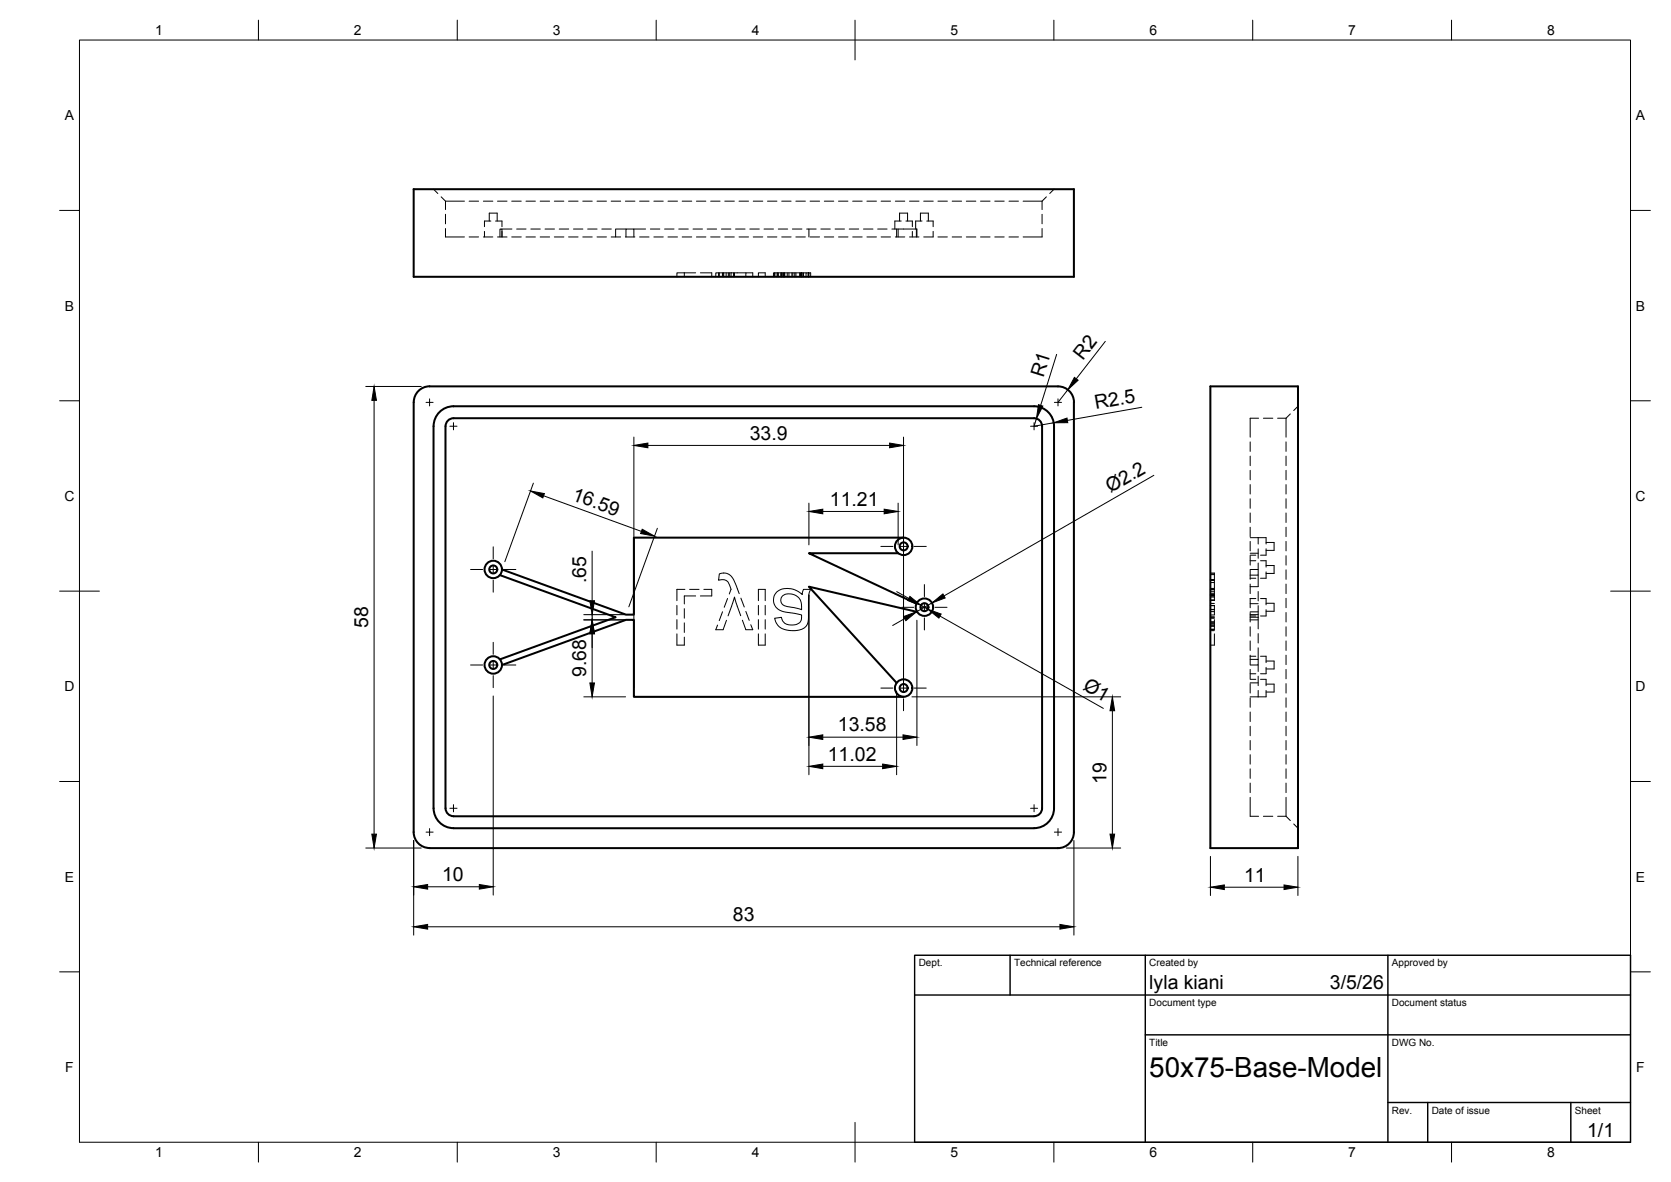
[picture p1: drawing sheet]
<svg xmlns="http://www.w3.org/2000/svg" width="420mm" height="297mm" viewBox="0 0 420 297" stroke-linecap="round" stroke-linejoin="round" font-family="sans-serif">
<!-- layer: Visible -->
<g fill="none" stroke="#000" stroke-width=".51">
<path d="M104 47.5h166v22.1h-166zM108 97.1h158a4 4 0 0 1 4 4v108a4 4 0 0 1-4 4h-158M108 97.1a4 4 0 0 0-4 4v108a4 4 0 0 0 4 4M304.3 97.1h22.1v116h-22.1zM260 105.1h-146a2.04 2.04 0 0 0-2 2v96a2 2 0 0 0 2 2h146M260 102.1h-146a5 5 0 0 0-5 5v96a5 5 0 0 0 5 5h146M260 102.1a5 5 0 0 1 5 5v96a5 5 0 0 1-5 5M260 105.1a2 2 0 0 1 2 2v96a2 2 0 0 1-2 2M225.8 139h-22.4l27 12.7M227.2 135.1h-67.8v19.4h-2l-31.2-11.4M125.7 144.5l29.1 10.6-29.1 10.6M230.5 153.8l-27.1-6.4 22 24.2"/>
<path d="M126.2 167.1l31.2-11.3h2v19.3h67.8"/>
<circle cx="227.2" cy="137.3" r="2.19"/>
<circle cx="227.2" cy="137.3" r="1.01"/>
<circle cx="124" cy="143.1" r="2.19"/>
<circle cx="124" cy="143.1" r="1.01"/>
<circle cx="232.4" cy="152.6" r="2.19"/>
<circle cx="232.4" cy="152.6" r="1.01"/>
<circle cx="124" cy="167.1" r="2.19"/>
<circle cx="124" cy="167.1" r="1.01"/>
<circle cx="227.2" cy="172.9" r="2.19"/>
<circle cx="227.2" cy="172.9" r="1.01"/>
</g>
<!-- layer: Hidden -->
<g fill="none" stroke="#000" stroke-width=".25">
<path d="M109 47.5l1.1 1.1M110.9 49.5l1.1 1.1h4.8M112 57.4v2.1h4.8M112 50.6v2.1M112 53.9v2.3M118 59.5h2.3M118 50.6h2.3M121.5 59.5h2.4M121.5 50.6h2.4M121.8 58.2v1.3M123 55.5v-1.9h2v1.9M123.4 55.5h-1.6v1.5"/>
<path d="M124.6 55.5h1.6v1.5M125.1 59.5h2.4M125.1 50.6h2.4M126.2 58.2v1.3v-1.9h-.5v1.9M126.2 57.6h2.5M128.7 59.5h2.4M128.7 50.6h2.4M129.9 57.6h2.4M132.2 59.5h2.4M132.2 50.6h2.4M133.5 57.6h2.3M135.8 59.5h2.4"/>
<path d="M135.8 50.6h2.4M137 57.6h2.4M139.4 59.5h2.4M139.4 50.6h2.4M140.6 57.6h2.4M143 59.5h2.4M143 50.6h2.4M144.2 57.6h2.4M146.5 59.5h2.4M146.5 50.6h2.4M147.8 57.6h2.3M150.1 59.5h2.4"/>
<path d="M150.1 50.6h2.4M151.3 57.6h2.4M153.7 59.5h2.4M153.7 50.6h2.4M154.8 57.6v1.9M154.9 57.6h2.5M157.2 59.5h2.4M157.2 50.6h2.4M157.4 59.5v-1.9h2v1.9M159.4 57.6h2.9M160.8 59.5h2.4M160.8 50.6h2.4"/>
<path d="M163.5 57.6h2.4M164.4 59.5h2.4M164.4 50.6h2.4M167.1 57.6h2.4M168 59.5h2.3M168 50.6h2.3M170.7 57.6h2.4M171.5 59.5h2.4M171.5 50.6h2.4M174.2 57.6h2.4M175.1 59.5h2.4M175.1 50.6h2.4"/>
<path d="M177.8 57.6h2.4M178.7 59.5h2.4M178.7 50.6h2.4M181.4 57.6h2.4M182.2 59.5h2.4M182.2 50.6h2.4M185 57.6h2.3M185.8 59.5h2.4M185.8 50.6h2.4M188.5 57.6h2.4M189.4 59.5h2.4M189.4 50.6h2.4"/>
<path d="M192.1 57.6h2.4M193 59.5h2.3M193 50.6h2.3M195.7 57.6h2.4M196.6 59.5h2.3M196.6 50.6h2.3M199.2 57.6h2.4M200.1 59.5h2.4M200.1 50.6h2.4M202.8 57.6h2.4M203.4 57.6v1.9M203.7 59.5h2.4"/>
<path d="M203.7 50.6h2.4M206.4 57.6h2.4M207.3 59.5h2.3M207.3 50.6h2.3M210 57.6h2.3M210.8 59.5h2.4M210.8 50.6h2.4M213.5 57.6h2.4M214.4 59.5h2.4M214.4 50.6h2.4M217.1 57.6h2.4M218 59.5h2.4"/>
<path d="M218 50.6h2.4M220.7 57.6h2.4M221.6 59.5h2.3M221.6 50.6h2.3M224.3 57.6h6.2v1.9M225.1 59.5h2.4M225.1 50.6h2.4M225.4 57.6v1.9M225.8 57.6v1.9M226.2 55.5v-1.9h2v1.9M226.6 55.5h-1.6v2.1M227.8 55.5h1.6v1.5"/>
<path d="M228.7 59.5h2.4M228.7 50.6h2.4M229.4 58.2v1.3M230.4 57.6v1.9M231.4 55.5v-1.9h2v1.9M231.8 55.5h-1.6v2.1M232.3 50.6h2.4M233 55.5h1.6v1.5M234.6 58.2l.1 1.3h-2.4M235.8 59.5h2.4M235.8 50.6h2.4M239.4 59.5h2.4"/>
<path d="M239.4 50.6h2.4M243 59.5h2.4M243 50.6h2.4M246.5 59.5h2.4M246.5 50.6h2.4M250.1 59.5h2.4M250.1 50.6h2.4M253.7 59.5h2.4M253.7 50.6h2.4M257.3 50.6h4.7M262 57.4v2.1h-4.7M262 50.6v2.1"/>
<path d="M262 53.9v2.3M263.1 49.5l-1.1 1.1M265 47.5l-1.1 1.1M172.1 68.6h-1.9v1M172.1 68.6v1M172.1 68.6h2.8M176.1 68.6h2.9v1M180.7 68.6v1M180.9 68.6v1M181.7 68.6v1M181.8 68.6h-1.8v1M182 68.6v1"/>
<path d="M182.6 68.6v1M183.1 68.6v1M183.4 68.6v1M183.8 68.6v1M184.4 68.6v1M184.7 68.6h-2.9v1M187.5 69.6v-1h1.8v1M187.5 68.6h-2.8v1M190.7 69.6v-1h1.7v1M195.4 68.6v1M195.5 68.6h-.7v1v-1h-.3v1M195.7 68.6v1"/>
<path d="M196.3 68.6v1M196.5 68.6v1M196.6 68.6v1M196.8 68.6v1M197 68.6v1M197.1 68.6h-1.6v1M197.2 68.6v1M197.3 68.6v1M198 68.6v1M198.4 68.6v1M199.1 68.6v1M199.3 68.6h-2.2v1"/>
<path d="M199.8 68.6v1M200.1 68.6v1M201.1 68.6v1M201.3 68.6v1M201.5 68.6h-2.2v1M201.5 68.6v1v-1M201.7 68.6v1M202 68.6v1M202.7 68.6h-1.2v1M203.2 68.6h-.5v1M203.3 68.6l-.1 1M203.3 68.6v1v-1"/>
<path d="M203.4 69.6v-1h.4v1M203.4 68.6l-.1 1M314.3 111v2.4M314.3 114.6v2.4M314.3 118.2v2.4M316.5 105.1h-2.2v4.8M317.7 105.1h2.3M321.2 105.1h2.2M323.4 105.1v4.8M323.4 111v2.4M323.4 114.6v2.4M323.4 118.2v2.4"/>
<path d="M324.4 104l-1 1.1M326.4 102.1l-1.1 1.1M314.3 135.1h4v1.6M314.3 121.8v2.3M314.3 125.3v2.4M314.3 128.9v2.4M314.3 132.5v2.4M314.3 136.1v2.3M314.3 139.6v2.4M314.3 139h2.1M314.3 139.5h1.5M316.4 135.1v1.6"/>
<path d="M316.4 137.9v2.4M318.3 137.9v1.6h-1.4M318.3 136.3h2.1v2h-2.1M323.4 121.8v2.3M323.4 125.3v2.4M323.4 128.9v2.4M323.4 132.5v2.4M323.4 136.1v2.3M323.4 139.6v2.4M170.2 159.3v2.8h1.9v-2M170.2 152.1v2.4M170.2 155.7v2.4"/>
<path d="M172.1 153v2.3M172.1 156.5v2.4M172.2 148.1h-2v2.8M173.4 148.1h2.4M174.9 149.8h-2.8v2M177 148.1h2v1.7h-2.9M181.7 153.7l-.9 2.3M182.7 155.9l-.9 2.3h-1.8l.4-1.1M182.9 150.4l-.8 2.2M185.9 149.2l-1.5-3.6a2.73 2.73 0 0 0-3.5-1.4l-.2 1.6a2.09 2.09 0 0 1 3 1.9l.1 .4-.4 1.2M186.2 154.7l-1.5-4.7-1.6 4.8M186.3 150.3l.8 2.2"/>
<path d="M186.7 155.9l.8 2.3h1.8l-.5-1.2M187.5 153.7l.9 2.2M190.7 150.9v-2.8h1.7v2.8M190.7 159.3v2.8h1.7v-2.8M190.7 152.1v2.4M190.7 155.7v2.4M192.4 152.1v2.4M192.4 155.7v2.4M195.2 148.9a5 5 0 0 1 6.5 .5l.3-1.3h1.8l-.5 1.6v5a3 3 0 0 1-1.3 3.2 6 6 0 0 1-6.5-.8l-.7-1.7 1.7-.3a2.8 2.8 0 0 0 4.4 1.5l.5-.7 .1-1.4-1.7-.4a7.8 7.8 0 0 1-4.5-1.3l-.1-.2a2.87 2.87 0 0 1 0-3.7zM196.7 149.8a3 3 0 0 1 3.3-.2 3 3 0 0 1 1.5 3v.6l-1.5-.4a5.7 5.7 0 0 1-3.3-1 1.51 1.51 0 0 1 0-2zM304.3 146.4h1.1v1.7h-1.1h1.1v2.8M304.3 144.2h1.1v1.7h-1.1h1.1v.5"/>
<path d="M304.3 144h1.1v.2M304.3 158.2h1.1M304.3 149.8h1.1M304.3 155.1h1.1M304.3 144.4h1.1M304.3 145.6h1.1M304.3 150h1.1M304.3 150.8h1.1M304.3 149.7h1.1M304.3 149.2h1.1M304.3 151.6h1.1M304.3 152.2h1.1"/>
<path d="M304.3 153.2h1.1M304.3 149.3h1.1M304.3 156.2h1.1M304.3 157.4h1.1M304.3 158.5h1.1M304.3 157.1h1.1M304.3 155.4h1.1M304.3 156.6h1.1M304.3 156.5h1.1M304.3 155h1.1M304.3 154.5h1.1M304.3 153.7h1.1"/>
<path d="M304.3 153.1h1.1M304.3 152.2h1.1v2.3M304.3 148.7h1.1M304.3 147.9h1.1M304.3 148.2h1.1M305.4 159.3v2.8h-1.1M305.4 155.7v2.4h-1.1M314.3 143.1h2.1v1.4h-2.1M314.3 143.2v2.4M314.3 146.8v2.4M314.3 150.4v2.3M314.3 153.9v2.4"/>
<path d="M314.3 157.5v2.4M314.3 153.8h2.1M314.3 151.7h2.1M314.3 154.5h2.1M314.3 155.8h2.1M314.3 155.1h2.1M314.3 140.9h1.5M314.3 145.3h1.5M314.3 150.4h1.5M314.3 154.8h1.5M316.4 141.5v1.6M316.4 144.5v2.9h-2.1"/>
<path d="M316.4 148.6v2.4M316.4 152.2v5.8M316.4 159.2v2.4M316.9 140.9h1.4v1.6M316.9 150.4h1.4v1.6M318.3 143.7v1.6h-1.4M318.3 153.2v1.6h-1.4M318.3 142.1h2.1v2h-2.1M318.3 151.6h2.1v2h-2.1M323.4 143.2v2.4M323.4 146.8v2.4M323.4 150.4v2.3"/>
<path d="M323.4 153.9v2.4M323.4 157.5v2.4M314.3 165.7h2.1v1.4h-2.1M314.3 171.6h2.1M314.3 161.1v2.4M314.3 164.6v2.4M314.3 168.2v2.4M314.3 171.8v2.4M314.3 175.4v2.3M314.3 178.9v2.4M314.3 170.7h1.5M314.3 164.9h1.5"/>
<path d="M314.3 169.3h1.5M316.4 162.8v2.9M316.4 167.1v1.6M316.4 169.9v2.4M316.4 173.5v1.6M316.9 170.7h1.4v1.6M316.9 164.9h1.4v1.6M318.3 173.5v1.6h-4M318.3 167.7v1.6h-1.4M318.3 166.1h2.1v2h-2.1M318.3 171.9h2.1v2h-2.1M323.4 161.1v2.4"/>
<path d="M323.4 164.6v2.4M323.4 168.2v2.4M323.4 171.8v2.4M323.4 175.4v2.3M323.4 178.9v2.4M314.3 182.5v2.4M314.3 186.1v2.4M314.3 189.7v2.3M314.3 193.2v2.4M314.3 196.8v2.4M323.4 182.5v2.4M323.4 186.1v2.4"/>
<path d="M323.4 189.7v2.3M323.4 193.2v2.4M323.4 196.8v2.4M314.3 200.4v4.7h2.2M317.7 205.1h2.3M321.2 205.1h2.2M323.4 200.4v4.7M323.4 205.1l1 1.1M325.3 207.1l1.1 1"/>
</g>
<!-- layer: BORDER -->
<g fill="none" stroke="#000" stroke-width=".25">
<path d="M20 10.1h390v276.9h-390zM65 5.1v5M115 5.1v5M165 5.1v5M215 5.1v10M265 5.1v5M315 5.1v5M365 5.1v5M15 52.9h5M410 52.9h5M15 100.7h5M410 100.7h5"/>
<path d="M15 148.6h10M405 148.6h10M15 196.4h5M410 196.4h5M15 244.2h5M410 244.2h5M65 287v5M115 287v5M165 287v5M215 282.1v9.9M265 287v5M315 287v5"/>
<path d="M365 287v5"/>
</g>
<!-- layer: TITLEBLOCK -->
<path d="M230 240.1h180v46.9h-180zM230 250h180M254 240.1v9.9M288 240.1v46.9M349 240.1v46.9M288 260.1h122M349 277.1h61M359 277.1v9.9M395 277.1v9.9" fill="none" stroke="#000" stroke-width=".36"/>
<!-- layer: Smart Centers -->
<g fill="none" stroke="#000" stroke-width=".25">
<path d="M107.1 101.1h1.8M108 100.2v1.8M113.1 107.1h1.8M114 106.2v1.8M259.1 107.1h1.8M260 106.2v1.8M265.1 101.1h1.8M266 100.2v1.8M124 137.4v3M221.5 137.3h3M226.3 137.3h1.8M227.2 131.6v3"/>
<path d="M227.2 136.4v1.8M229.9 137.3h3M118.3 143.1h3M123.1 143.1h1.8M124 142.2v1.8M124 145.8v3M126.7 143.1h3M226.7 152.6h3M227.2 140v3M231.5 152.6h1.8M232.4 146.9v3M232.4 151.7v1.8"/>
<path d="M232.4 155.3v3M235.1 152.6h3M118.3 167.1h3M123.1 167.1h1.8M124 161.4v3M124 166.2v1.8M124 169.8v3M126.7 167.1h3M221.5 172.9h3M226.3 172.9h1.8M227.2 167.2v3M227.2 172v1.8"/>
<path d="M227.2 175.6v3M229.9 172.9h3M107.1 209.1h1.8M108 208.2v1.8M113.1 203.1h1.8M114 202.2v1.8M259.1 203.1h1.8M260 202.2v1.8M265.1 209.1h1.8M266 208.2v1.8"/>
</g>
<!-- layer: FD_Dimensions -->
<g fill="none" stroke="#000" stroke-width=".25">
<path d="M92 97.1h13.9M265.7 89.1l-4 12.8M268.5 98l-2.5 3.1M277.9 85.8l-7.3 9.4M94.1 100.6v109M159.4 109.8v63.2M162.9 111.9h60.8M227.2 109.8v63.2M260.6 105.2l-.6 1.9 4.9-.9M264.2 104.3l.4 .8M287.1 102.3l-18.7 3.3M290.1 119.5l-52.7 30.3"/>
<path d="M134.1 121.4l-7.2 19.7M136.7 124.6l24.6 8.9M148.9 138.5v12.5M165.3 132.8l-7.2 19.7M203.4 126.4v10.5M206.9 128.5h15.4M225.8 126.4v10.5M146.8 155.8h10.5M146.8 154.5h10.5M148.9 154.5v1.3M148.9 159.3v12.3M203.4 149.5v45.2"/>
<path d="M225.5 148.7l3 1.7M227.5 155.5l-3 1.7M230.5 155.9v31.5M231.6 152.1l1.7 1M234.3 151.5l-3.8 2.2M236.3 154.8l41.1 23.2M124 174.9v50M146.8 175.1h10.5M225.4 173.7v21M229.3 175.1h52.5M279.7 178.6v31M206.9 192.6h15"/>
<path d="M206.9 185.3h20.2M92 213.1h13.9M104 211.2v23.8M268.1 213.1h13.7M270 211.2v23.8M304.4 215.2v9.9M326.3 215.2v9.9M107.5 232.9h159M107.5 222.8h13M307.8 223h15.1"/>
</g>
<g fill="#000" stroke="#000" stroke-width=".25">
<path d="M270.2 94.8l.9 .8-2.6 2.4zM94.1 97.1l.6 3.5h-1.2zM159.4 111.9l3.5-.6v1.2zM223.7 111.3l3.5 .6-3.5 .6zM261.1 101.7l1.1 .4-1.6 3.1zM264.9 106.2l3.4-1.1 .2 1.1zM133.4 123.4l3.5 .6-.4 1.1zM161.5 133l3.1 1.7-3.5-.6zM203.4 128.5l3.5-.5v1.1zM222.3 128l3.5 .5-3.5 .6zM148.9 155.8l.6 3.5h-1.2zM148.3 151h1.2l-.6 3.5z"/>
<path d="M227.2 154.9l3.3-1.2-2.7 2.3zM228.8 149.9l2.8 2.2-3.4-1.2zM233.3 153.1l3.3 1.2-.5 1zM234.3 151.5l2.8-2.2 .6 1zM148.3 171.6h1.2l-.6 3.5zM279.7 175.1l.6 3.5h-1.2zM203.4 192.6l3.5-.6v1.2zM203.4 185.3l3.5-.6v1.1zM221.9 192l3.5 .6-3.5 .6zM227.1 184.7l3.4 .6-3.4 .5zM93.5 209.6h1.2l-.6 3.5zM279.1 209.6h1.2l-.6 3.5z"/>
<path d="M104 232.9l3.5-.6v1.2zM104 222.8l3.5-.5v1.1zM120.5 222.3l3.5 .5-3.5 .6zM266.5 232.3l3.5 .6-3.5 .6zM304.4 223l3.4-.6v1.1zM322.9 222.4l3.4 .6-3.4 .5z"/>
</g>
<text font-size="7" x="289" y="270.6">50x75-Base-Model</text>
<g font-size="4.9">
<text x="262.3" y="95.1" transform="rotate(-73 262.3 95.1)">R1</text>
<text x="272.3" y="90.8" transform="rotate(-52 272.3 90.8)">R2</text>
<text x="275.5" y="102.9" transform="rotate(-10 275.5 102.9)">R2.5</text>
<text x="188.5" y="110.5">33.9</text>
<text x="143.6" y="125.5" transform="rotate(20 143.6 125.5)">16.59</text>
<text x="279.2" y="124" transform="rotate(-30 279.2 124)">Ø2.2</text>
<text x="208.7" y="127.1">11.21</text>
<text x="147.4" y="146.5" transform="rotate(-90 147.4 146.5)">.65</text>
<text x="92.6" y="157.8" transform="rotate(-90 92.6 157.8)">58</text>
<text x="147.4" y="170.2" transform="rotate(-90 147.4 170.2)">9.68</text>
<text x="272.1" y="173.2" transform="rotate(30 272.1 173.2)">Ø1</text>
<text x="210.7" y="183.8">13.58</text>
<text x="208.2" y="191.1">11.02</text>
<text x="278.2" y="197" transform="rotate(-90 278.2 197)">19</text>
<text x="111.1" y="221.4">10</text>
<text x="312.8" y="221.6">11</text>
<text x="184.3" y="231.4">83</text>
<text x="289" y="248.5">lyla kiani</text>
<text x="334.4" y="248.5">3/5/26</text>
<text x="399.1" y="285.7">1/1</text>
</g>
<g font-size="3.5">
<text x="39" y="8.8">1</text>
<text x="89" y="8.8">2</text>
<text x="139" y="8.8">3</text>
<text x="189" y="8.8">4</text>
<text x="239" y="8.8">5</text>
<text x="289" y="8.8">6</text>
<text x="339" y="8.8">7</text>
<text x="389" y="8.8">8</text>
<text x="16.3" y="30.2">A</text>
<text x="411.3" y="30.2">A</text>
<text x="16.3" y="78">B</text>
<text x="411.3" y="78">B</text>
<text x="16.2" y="125.9">C</text>
<text x="411.2" y="125.9">C</text>
<text x="16.2" y="173.7">D</text>
<text x="411.2" y="173.7">D</text>
<text x="16.3" y="221.6">E</text>
<text x="411.3" y="221.6">E</text>
<text x="16.4" y="269.4">F</text>
<text x="411.4" y="269.4">F</text>
<text x="39" y="290.8">1</text>
<text x="89" y="290.8">2</text>
<text x="139" y="290.8">3</text>
<text x="189" y="290.8">4</text>
<text x="239" y="290.8">5</text>
<text x="289" y="290.8">6</text>
<text x="339" y="290.8">7</text>
<text x="389" y="290.8">8</text>
</g>
<g font-size="2.5">
<text x="231" y="242.9">Dept.</text>
<text x="255" y="242.9">Technical reference</text>
<text x="289" y="242.9">Created by</text>
<text x="350" y="242.9">Approved by</text>
<text x="289" y="252.8">Document type</text>
<text x="350" y="252.8">Document status</text>
<text x="289" y="262.9">Title</text>
<text x="350" y="262.9">DWG No.</text>
<text x="350" y="279.9">Rev.</text>
<text x="360" y="279.9">Date of issue</text>
<text x="396" y="279.9">Sheet</text>
</g>
</svg>
